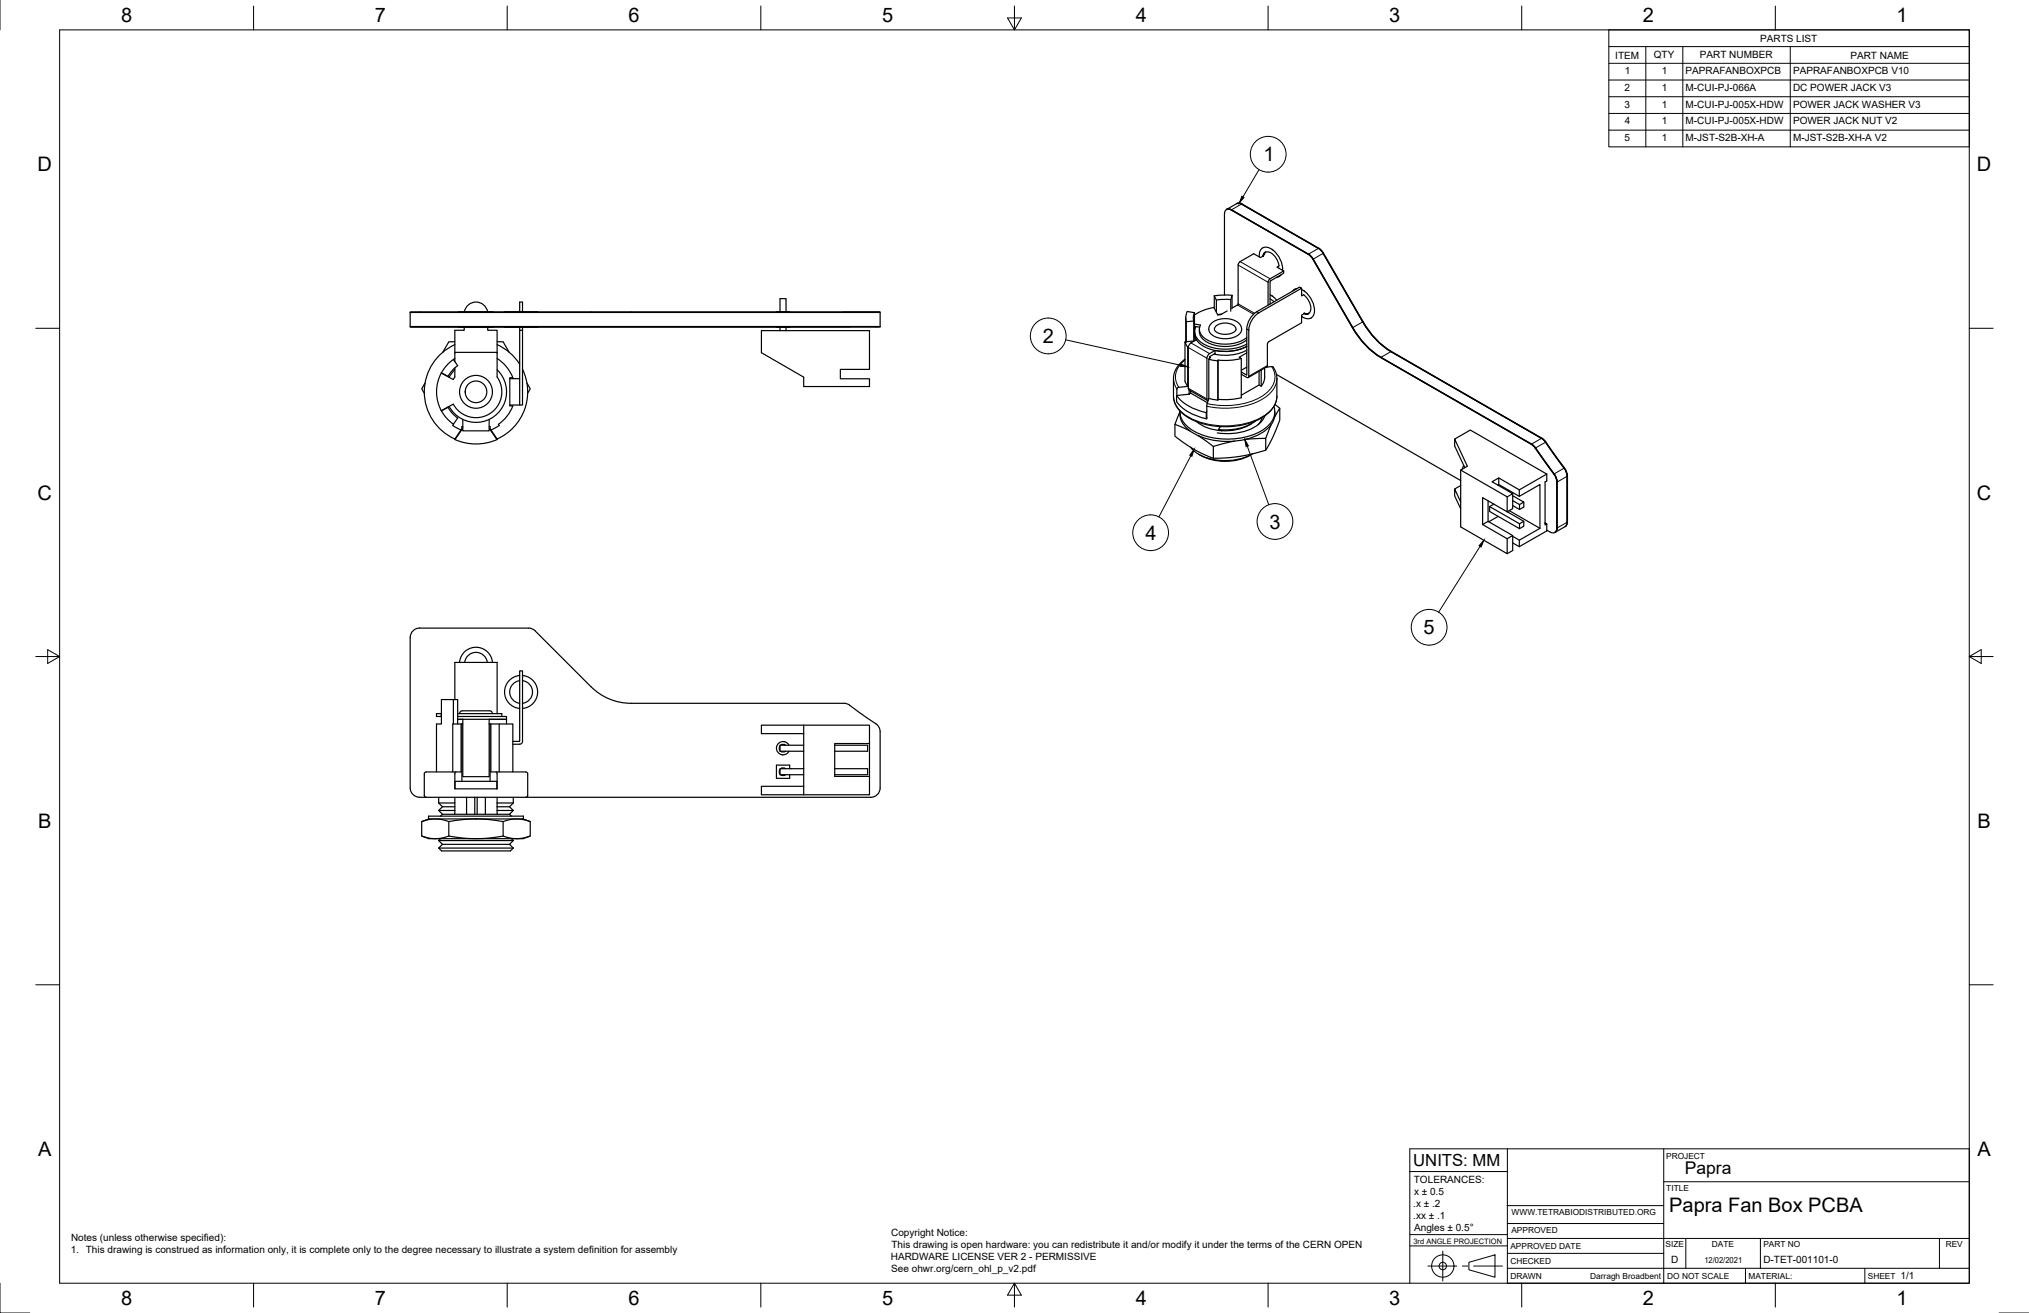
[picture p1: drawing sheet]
<svg xmlns="http://www.w3.org/2000/svg" width="864mm" height="559mm" viewBox="0 0 864 559" stroke-linecap="round" stroke-linejoin="round" font-family="sans-serif">
<!-- layer: Visible -->
<g fill="none" stroke="#000" stroke-width=".51">
<path d="M522.2 89.1l-.2 .1M522.2 89.1l.7-.2 1.3 .4 32.7 18.9M526.4 86.7l-4.2 2.4M526.4 86.7l.7-.2 1.3 .4 32.8 18.8M526.5 86.6l-.1 .1M526.6 86.6l.7-.2 1.3 .4 32.7 18.8 2 2.1M537.4 109.1l-.9 .5-2.9-1.6-6.3 3.8-.3 1v16.5l-.3 .5-2.5 1.4M537.5 105.5h-.1M537.6 109.1l.4-1.2 .6-.5-.6 .5-.4 1.2a2 2 0 0 1 1.2-1.8 2 2 0 0 1 2.1 .3 7.7 7.7 0 0 1 3.5 5.5M538.6 107.3l-.9 1.7M541.4 106.2a3.2 3.2 0 0 0-4-.7 3.2 3.2 0 0 0-1.4 3.8M541.5 106.1l.3 .3"/>
<path d="M541.8 106.4a10.9 10.9 0 0 1 4.1 8.6M544.5 113.2l-1 .5 2.9 1.6M544.5 114.1l-.1 .1M544.5 117.7h-.1M545.3 116.9l-.7 .7-1.2 .4M556.8 108.2l-32.8-18.8a1.74 1.74 0 0 0-2-.2 1.74 1.74 0 0 0-.8 1.8v34.6M556.8 108.3l2 2.1 16.8 29.1M556.9 108.2l2 2.1 16.9 29.1a34.9 34.9 0 0 0 12 12.7l64.4 37.1 1.4 1.5 7.9 11M561.2 105.7l2 2.1M563.2 107.8l16.8 29.2a34.9 34.9 0 0 0 12 12.6l64.5 37.2 1.3 1.4 7.9 11M563.3 107.7l16.9 29.2a34.9 34.9 0 0 0 12 12.6M174.6 139l200 .2z"/>
<path d="M178.6 133h-4v6h200v-6h-15.4M178.6 133h180.6M178.6 133l-4-.2h200l-15.4 .2M195.3 139.2l.3 .1M195.6 132.7l-.3 .1M195.6 132.7h7.7M195.6 139.3h7.7M195.6 132.7v.1M195.6 139.2v.1M197.6 139.3v1.3h-4v13.3M197.7 132.7a5 5 0 0 1 4.9-4.2 5 5 0 0 1 4.9 4.2M203.3 139.2l.4 .1"/>
<path d="M203.7 132.7l-.4 .1M203.7 139.2l5.9 .1M207.6 139.3v1.3h4v19.8M209.6 132.7l.2 .1M209.6 132.7l-5.9 .1M209.6 132.7v.1M209.6 139.2v.1M209.8 139.2l-.2 .1M214.8 139.2l7.7 .1M221.2 132.7v-4.1h1.2v4.1M221.2 139.3v1.3M222.4 139.3v1.3"/>
<path d="M222.5 132.7l-7.7 .1M222.5 139.2l.4 .1M222.9 132.8h5.9M222.9 132.7l-.4 .1M222.9 139.2h5.9M330.5 139.2l3.2 .1M332 132.7v-5.6h2.6v5.6M332 139.3v1.4M333.7 132.7l-3.2 .1M333.7 139.2l.3 .1M334 132.8h2.1M334 132.7l-.3 .1"/>
<path d="M334 139.2h2.1M334.6 139.3v1.4M504.7 135.2v10.3M504.9 136.9l3.2-.3v8.5l-3.2 .3zM505 136.9l-.3-1.9 .7-2.5 3 .6 .1 10.6M508.4 137.9l2.6 .4a4.6 4.6 0 0 0 2.4 6.1 16.5 16.5 0 0 0 17.3-.8M508.4 138.9l2.2 .4M508.4 133.1l-.5 1.7 .2 1.8M509 139a5.5 5.5 0 0 0 3.3 7.4 20.4 20.4 0 0 0 18.4 0M516.8 131.1v-5.2l.9 1.8v5.2M520 133.7l-1.7 .2M522.3 132.3l-2.7 1.6-1.2 .2-1.7-3.2-1.9 .4a19 19 0 0 0-6.4 2.7"/>
<path d="M523.9 127.5l-6.2 .2M524.4 131.1v-5.4l-.5 1.8v4.9M524.4 125.7l-3.4-.2-4.2 .4M540.6 129.4v-9.6l5.8-3.5v-1l-5.8 3.4-.7 .7-.2 10.5M540.6 127.2l1.7 1.3M540.6 125.5l.8 .5M541.5 125.9l1.9 1.9M551.1 123.1h-.1M552 122.8l-.8 .2-1 .9M554 122.7v3.2l.9-.5M554 123.2l1.4 .8M554.1 124.9h-.1"/>
<path d="M554.9 133.6l-.9 .5v3.3l-14.2 8.2-.3 .8-.2 9.6-8 4.7M554.9 125.5a6.5 6.5 0 0 1 2.5 7.5l-1.3 .7-1.2-.3M555 133.4l.8 .2 1.2-.2M555.1 133.3l1.9 .1-.7 .2-1.3-.2M555.3 124a9.7 9.7 0 0 1 3.7 10.3 3.4 3.4 0 0 1-5 .4M558.1 135.3h-.1M575.6 139.5a34.9 34.9 0 0 0 12 12.7l64.1 36.9 1.7 1.6M187.8 158.8a16.8 16.8 0 0 0 0 16M187.9 158.6l-.1 .2M193 153l1.8 2.6a13.6 13.6 0 0 0-4.1 4.6l-2.8-1.6M193 153a16.8 16.8 0 0 0-5.1 5.6M193.6 156.6v3.8l-.7 1.1-5.1-2.7"/>
<path d="M193.6 145.5h-.9a1.69 1.69 0 0 0-2.3 1.1l-1.9 3.3M193.6 150h18M193.6 157.4l-2.4 3.2M193.6 146.7a22 22 0 0 0-13 20.1 22 22 0 0 0 13 20M193.6 152.6l-.6 .4M211.6 145.5h.9a1.67 1.67 0 0 1 2.3 1.1l1.9 3.3M211.6 152.6a16.8 16.8 0 0 1 6.7 8.2h-1.3v12h1.3a16.7 16.7 0 0 1-6.2 7.8l.4 .5-3.6 1.9M211.6 146.7a22 22 0 0 1 9.6 8.3M211.6 157.4a13 13 0 0 1-1.1 19.7 13 13 0 0 1-19.3-4.1M222.4 157.2a22 22 0 0 1-11 29.7M324.1 140.7h46v16.5h-12.4v4h12.4v3.3h-28v-4l-18-10.4zM504.4 145.6v16.6l1.1 2.2"/>
<path d="M504.4 152.9l-3.4 3.4-1.4 3.2-.1 9.4 .8 3.3 2.6 3.4 4.4 3 4.2 1.6 6.5 1.3h6.9l6.6-1.3 5.8-2.5 3.8-3.2 1.4-2 .9-2.6 .1-9.4-.5-2.2-1.2-2.2-2.8 .2M504.4 145.5l1.1 2.2M505 145.5l-.6 .1M505 145.4v.1M505.8 147.7l-.3 .1v16.6M508.4 141.6l-.3 .8M508.5 143.7l.2 1.2M509.2 144.6l-2.6 1.6-.8 1.3v18l8.2 5M509.2 144.6l-.7-2.5a8.1 8.1 0 0 0 6.7 6.6 20.8 20.8 0 0 0 15.5-1.3 20.4 20.4 0 0 1-13.5 1.8M510.5 140.1v1M510.5 141.1a7.4 7.4 0 0 0 6.6 5.8 16.2 16.2 0 0 0 13.6-2.3M514.5 152.9v16.7"/>
<path d="M514.5 152.9l3.8 .7M514.8 152l.5 .2-.8 .7M516.9 140.1a4.1 4.1 0 0 1 4.6-2.6 4 4 0 0 1 4.6 2.7l-.5 .9-1.2 .7-3.4 .5-3-.8-.8-.6-.3-.8M517.1 149.2l-2.6 1.6-.7 1.2-.1 17.8 .5 .8M517.1 149.2v1.3l-2.3 1.3v.7M518.4 153.3l-.1 17M518.4 153.3v16.6M528.3 152.6v16.7l-4.8 .7-5-.1M528.3 152.6l-4.8 .7h-5M528.5 140.1a5 5 0 0 1-4.8 3.9 8.8 8.8 0 0 1-8.8-2.6l-.4-1.9 1-1.7 2-1.4 2.9-.7 3 .1 2.8 .9 1.8 1.7 .5 1.7M530.7 150.2l-3.3 1.9 .9 .5M530.7 156.2l-2.4 1.4"/>
<path d="M530.7 149a20.5 20.5 0 0 1-14 1.7M531.5 140.5v20l-.8 .1-2.4-1.3M531.5 140.5a9.4 9.4 0 0 1 4.2-7.3l18.3-10.5-.9-.5-18.2 10.5a9.4 9.4 0 0 0-4.2 7.3v19.7l-2.4-1.4M535.9 158v5.9M536.8 157.5v6.9M538.3 156.7l-.1 4.9-1.4 2.8M539.3 156l.2 .2M543.3 159.4l78.4 45.1M592.2 149.6l64.1 36.9M180.9 163l-.5 .9a1.99 1.99 0 0 0-.1 3l.3 .5M187.8 174.8l.1 .1M187.9 174.9l2.8-1.6a13.6 13.6 0 0 0 4.1 4.6l-1.8 2.7"/>
<path d="M187.9 174.9a16.8 16.8 0 0 0 5.1 5.6M197 178.5v4.9h11.2v-4.9M211.6 160.4a11 11 0 0 1-3.2 15.7 11 11 0 0 1-15.5-4.1l-5.1 2.8M217 172.4h5.4v-31.8h-1.2v31.8M217 161.2h4.2M224.3 163l.5 .9a1.95 1.95 0 0 1 .1 3l-.3 .5M500.8 170.9a20.5 20.5 0 0 0 12.6 7.3M505.5 164.4l-3.8 .4-.8 .8a4.7 4.7 0 0 0 2 5.1 23.6 23.6 0 0 0 10.5 4.9M506.1 166v1.8M506.2 167.7l-5.4 .6v2.7M506.2 167.8l.6-.5 7.1 4.1M506.8 166.3v1"/>
<path d="M509.4 179.5a17.3 17.3 0 0 0 10.6 3.8M513.4 175.6v2.6M513.7 177.5l-.3 .7M513.7 174.9l-.3 .7M514.5 169.6l-.8 2.8-.2 5.7M514.5 169.6l3.8 .7M518.4 169.9l-.1 .4M534.4 179.2a22.4 22.4 0 0 1-15.8 3.6M536.8 164.4l-.9-.5-7.6 4.3M537.2 177.7l-.6 1.6-1.1 1.5M538.3 177a14.1 14.1 0 0 1-11.8 7.3l-4.8 .3-3.6-.4M542.2 173a8.3 8.3 0 0 1-3.9 9.4 30.6 30.6 0 0 1-31.9 0 9 9 0 0 1-4.2-7.5"/>
<path d="M542.6 175.3a9.6 9.6 0 0 1-5.9 9.2 31.2 31.2 0 0 1-29.9-.9 9.1 9.1 0 0 1-4.6-8.3l-1.8 4.5a.74 .74 0 0 0-.1 .9 .74 .74 0 0 0 .9 .3l5.3 2.4M542.6 172.1l1.6 1.2a.8 .8 0 0 1-.1 1.4l-1.7 3.1M544.7 173.7v5.1l-3.2 7.7-2.8 5.1M193 180.5l.1 .1M193 180.6l-.3 .5 3.5 1.9M193.6 186.8l.2 .1M196.6 182.4l-2.9 4.7a22.2 22.2 0 0 0 17.8 0l-3.1-4.6M197 181.6h-.4v.9l-3 4.4M208.2 181.6h.4v.9l3 4.4M208.6 182.4l-.2 .1M500.1 180.6v5l8.2 5.7 8.1 3.8M506.8 190.4a18.8 18.8 0 0 0 15.8 5.6 22.4 22.4 0 0 0 10.5-2.9"/>
<path d="M509.9 185.4l5.4 3.8a2.27 2.27 0 0 0 3.2 .2l6.9-1.7M510.2 193.4a22.8 22.8 0 0 0 22.5 0M518.6 182.8l1.4 .5M518.7 181.5l.7 .1M519.2 181.5v.1M519.4 181.5l-.8 1.3M532.7 180.3a21.1 21.1 0 0 1-12.7 3M538.7 186.6v5l-6.1 1.7-5 .9-11.2 .9v-5.1M541 180.7l-1.9 4.8a1.1 1.1 0 0 1-1.6 1.1l-7.7 .5M619.1 186.9l6.7-3.9 32.5 18.8M623.1 198.2l-.7 1.4M623.5 199l-4.4-9.2v-2.9l5.4 11.5-2.8 1.6v24.2l19.8 11.4v-6.3l-10.5-6.1"/>
<path d="M653.4 190.7l8.3 11.6 .8 1.8 .1 20.7a1.72 1.72 0 0 1-.8 1.8 1.72 1.72 0 0 1-2-.2l-1.5-.8M656.3 186.5l1.7 1.6M658 188.1l7.9 11 1.1 2.4 .2 20.7-.4 1.3-.6 .6M665.7 199.2l1 1.7 .3 1.8v19.6l-.1 .9-.7 .9M621.7 213.6l-2.6-5.5v3l2.6 5.4M621.7 200l19.8 11.5v6.3l-10.5-6v11.4M621.7 206.7l-2.6 1.4M633.4 213.1v8.8l-2.4 1.3M634 215.6l12.7 7.3M635.8 214.5l-1.8 1.1v2.1l12.7 7.3v-2.1M637.7 219.8l-4 2.3M637.9 203.4v2.8l-.4 .2"/>
<path d="M637.9 206.2l8.8 5M642.1 208.6v.5M642.4 217.3l13 7.6M643.8 210.1v6.4l-2.3 1.3 7.1 4.1v2.1l-1.9 1M643.8 211l4.8 2.7-1.9 1-2.9-1.6M646.7 208.5v2.7l8.7-5v18.7l-8.7 5v2.8M646.7 214.7v2.1M648.6 213.7v2.1l-1.9 1-2.9-1.6M658.3 201.8l-11.6 6.7-8.8-5.1-2.8 1.6 8.7 5.1-2.3 1.4M658.3 201.8v2.9l-.7 .4v18.3l.7-.4-.7-.4M661.5 201.7l.9 1.7 .4 1.7M662.7 205.2v19.5"/>
<path d="M633.4 221.9l10.4 6M641.5 229.3l2.3-1.4v6.4l-2.3 1.3M643.8 228.3l2.9 1.6M648.6 221.9l-1.9 1M658.3 223v3l-11.6 6.7-2.9-1.6M661.9 226.5l-.1 .1M662.8 224.7l-.2 .9-.7 .9M666.2 224.1l-4.3 2.4M227.8 268.5l23.8 23.8a24 24 0 0 0 17 7h90.6l1 .1 1.4 .7M227.8 268.5l-1.3-.9-1.6-.3h-46.3a4 4 0 0 0-4 4v64a4 4 0 0 0 4 4h2.8M193 297.7h1.8v10.4M193.6 297.7v-15.8h18v21.8"/>
<path d="M197.8 281.9a4.9 4.9 0 0 1 4.8-4.3 4.9 4.9 0 0 1 4.8 4.3M209.6 281.9a7 7 0 0 0-7-6.4 7 7 0 0 0-7 6.4M221.2 287.5a7.1 7.1 0 0 0-6.4 7 7.1 7.1 0 0 0 6.4 7M221.2 289.7a4.9 4.9 0 0 0-4.3 4.8 4.9 4.9 0 0 0 4.3 4.8M222.4 289.7a4.9 4.9 0 0 1 4.3 4.8 4.9 4.9 0 0 1-4.3 4.8M222.4 287.5l.5 .1M222.9 287.6a7 7 0 0 1 5.9 7.2 7 7 0 0 1-6.4 6.7M187.8 303.7v1.2M187.9 303.7h-2.1v1.2h2.1M193 308.1v-10.4h-5.1v10.4h-2.1v20.4M194.8 303.7h18.8v1.2M194.8 306.1h2.2"/>
<path d="M194.8 304.9h20.8v3.2M195.6 303.7a2.4 2.4 0 0 1 3.1-1.2h9a1.57 1.57 0 0 1 1.9 1.2M196.2 308.1v20.4h-14.1a1.18 1.18 0 0 0-1.5 .8v9.2M196.6 308.1h-3.9v20.4M196.6 308.1h.4M196.6 308.1v24.4M197 306.1h18.6h-7.4v24.4h-11.2zM208.2 308.1h.4M208.6 308.1h9.7v20.4M208.6 308.1v24.4M208.9 308.1v20.4h14.2a1.21 1.21 0 0 1 1.5 .8v9.2M212.5 308.1v20.4"/>
<path d="M218.3 315.5h2.9v-30h1.2v30l-.2 .7-1 .5M218.3 316.7h2.9M332 317.4l-.3 1.2 .3 .9M334.4 317.1l-1.3-.3-.9 .3M334.4 319.7l-.9 .4-1.3-.4M335.8 317.1a2.83 2.83 0 0 0-4.3-.9 2.83 2.83 0 0 0 0 4.4 2.83 2.83 0 0 0 4.3-.9M342.1 317.2h-10.1v2.5h10.1M342.1 308.6h28v7.8h-14.8v14h14.8v7.8h-28M342.1 308.6h-18v3.6h18M342.1 308.6v29.6M355.3 317.2h14v2.5h-14M361.6 300.1l11.7 8.3 1 1.3 .3 1.7"/>
<path d="M370.1 316.4v14M374.6 311.4v23.9a4 4 0 0 1-4 4h-146.8M180.6 338.5l.2 .6 .6 .2M181.4 339.3h42.4M186.7 339.3v2.4M193.6 339.3v2.4h-6.9M193.7 332.5h17.8v3.2h-17.8zM194.1 328.5l-.5 .7 .1 6.5M198.6 339.3v7.2M202.1 339.3v7.2M203.1 339.3v7.2M206.6 339.3v7.2"/>
<path d="M211.1 328.5l.5 .7-.1 6.5M211.6 339.3v2.4M218.5 339.3v2.4M224.6 338.5l-.2 .6-.6 .2M332 327.4l-.3 1.3 .3 .8M334.4 327.2l-1.3-.4-.9 .4M334.4 329.7l-.9 .4-1.3-.4M336.1 327.2v-1.6h-5.6v5.7h5.6v-1.6M342.1 327.2h-10.1v2.5h10.1M342.1 334.6h-18v3.6h18M355.3 327.2h14v2.5h-14M179.5 349.7l4.7-1.1 4.7 .4a6.8 6.8 0 0 0 5.2 .2l7.8-.7 8.4 .6a11.8 11.8 0 0 0 7.4-.4l3.9-.1 4.1 1.1"/>
<path d="M179.5 349.7v6.1l2.6 .8 2.8 .3 3-.2 3.1-.9M179.5 355.8l3.1 1.1h40l3.1-1.1M182.4 347.3h40.4v1.2h-40.4zM182.6 348.5l-3.1 1.2M186.7 344.9h6.9M186.7 357.7h31.8M186.7 341.7l1.6 1.6M186.7 344.9l1.6 1.6M187.5 356.9l-.8 .8 1.6 1.6M188.3 359.3h28.6M188.3 359.3l-1.6 1.6 1.2 1.2h29.4l1.2-1.2M188.3 346.5l-.8 .8"/>
<path d="M188.3 343.3l-1.6 1.6M191 349.7v6.1l5.3 .8 5.6 .3 5.9-.2 6.3-.9M193.6 341.7v1.6h-5.3M193.6 344.9v1.6h-5.3M193.6 346.5h18M193.6 343.3v1.6M211.6 341.7h6.9M211.6 343.3h5.3M211.6 341.7v1.6M211.6 346.5h5.3M211.6 344.9h6.9M211.6 344.9v1.6"/>
<path d="M211.6 343.3v1.6M214.1 349.7v6.1l2.7 .8 2.8 .3 2.6-.1 3.5-1v-6.1M216.9 346.5l.8 .8M216.9 343.3l1.6 1.6M217.7 356.9l.8 .8M218.5 357.7l-1.6 1.6 1.6 1.6M218.5 341.7l-1.6 1.6M218.5 344.9l-1.6 1.6M222.6 348.5l3.1 1.2M186.7 360.9h31.8"/>
<circle cx="202.6" cy="166.8" r="7"/>
<circle cx="202.6" cy="166.8" r="4.6"/>
</g>
<!-- layer: Visible Narrow -->
<g fill="none" stroke="#000" stroke-width=".43">
<path d="M528.6 86.8l-4.6 2.6M527 112.8l12.7 7.3M527.8 111.3l12.8 7.4M561.3 105.6l-4.5 2.6M563.3 107.7l-4.5 2.7M526.7 129.8l6.8 3.9M527 129.3l7 4M534.9 132.7l.8 .5M580.2 136.9l-4.6 2.6M504.4 153.2a8.2 8.2 0 0 0-2.7 11.6M505.8 147.9l7.9 4.6M506.9 145.9l7.9 4.6"/>
<path d="M530.7 140l.8 .5M539.4 155.6l-7.9 4.5M541.3 156a8 8 0 0 1-2.4 11.3 31.1 31.1 0 0 1-25.1 4.5M592.2 149.6l-4.6 2.6M499.5 168.6a12.3 12.3 0 0 0 8.7 10.1 34 34 0 0 0 30.8-2.5l1.1-.9a9.2 9.2 0 0 0 3.4-6.7M499.5 161.1l.5 2.6 .9 1.9M505.8 165.2l7.9 4.6M543.5 161.1a11.1 11.1 0 0 1-6.7 9.1 34.9 34.9 0 0 1-23.1 2.7M656.3 186.5l-4.6 2.6M658 188.1l-4.6 2.6M665.9 199.2l-4.6 2.6M667.2 202.6l-4.6 2.7"/>
<path d="M667.2 222.2l-4.6 2.6"/>
</g>
<!-- layer: Border -->
<g fill="none" stroke="#000" stroke-width=".43">
<path d="M0 0v12.7M25.4 12.7h812.8v533.4h-812.8zM107.9 2.6v10.1M215.9 2.6v10.1M323.8 2.6v10.1M428.8 7.6h5.9l-2.9 5.1zM431.8 2.6v10.1M539.7 2.6v10.1M647.7 2.6v10.1M755.6 2.6v10.1M15.2 139.7h10.2M838.2 139.7h10.1"/>
<path d="M15.2 279.4h10.2M20.3 276.5l5.1 2.9-5.1 3zM838.2 279.4l5.1-2.9v5.9zM838.2 279.4h10.1M15.2 419.1h10.2M838.2 419.1h10.1M0 546.1v12.7h12.7M107.9 546.1v10.2M215.9 546.1v10.2M323.8 546.1v10.2M431.8 546.1l2.9 5.1h-5.9zM431.8 546.1v10.2"/>
<path d="M539.7 546.1v10.2M647.7 546.1v10.2M755.6 546.1v10.2M850.9 558.8h12.7"/>
</g>
<!-- layer: Titleblock -->
<g fill="none" stroke="#000" stroke-width=".43">
<path d="M600.1 498.6h41.5M641.6 488.9v57.2h196.6v-57.2h-238.1v57.2M708.1 488.9v57.2M641.4 513.1h66.6M708.1 502.9h130.1M600.1 530.2h41.5M600.1 525.4h41.5M607.7 538.8h12.3M614.1 532.5v12.7M622.4 538.8h2.4M625.2 537.2l11.1-3.1v9.5l-11.1-3.2zM627.2 538.8h12.3"/>
<path d="M641.6 539.8h196.6M641.6 533.4h66.5M641.6 527.1h196.6M641.6 520.7h66.5M717.5 527.1v12.7M742.9 539.8v6.3M749.3 527.1v12.7M793.7 539.8v6.3M825.5 527.1v12.7"/>
<circle cx="614.1" cy="538.8" r="4.8"/>
<circle cx="614.1" cy="538.8" r="1.58"/>
</g>
<!-- layer: BOM -->
<g fill="none" stroke="#000" stroke-width=".43">
<path d="M684.8 12.7h153.4v49.8h-153.4zM684.8 19.8h153.4M700.5 19.8v42.7M716.3 19.8v42.7M762 19.8v42.7M684.8 26.9h153.4M684.8 34.1h153.4M684.8 41.2h153.4M684.8 48.3h153.4M684.8 55.4h153.4M535.9 72.2l-6.9 11.6M453.6 144.6l49 10.8"/>
<path d="M506.9 194l-13.6 26"/>
<circle cx="539.8" cy="65.6" r="7.6"/>
<circle cx="446.2" cy="143" r="7.6"/>
<circle cx="489.7" cy="226.7" r="7.6"/>
</g>
<path d="M528.6 83.5l.9 .6-2 2.3zM502.7 155l2.8 1.1-3-.2zM508.3 191.3l-1 2.9-.9-.5z" fill="#000" stroke="#000" stroke-width=".43"/>
<!-- layer: 0 -->
<g fill="none" stroke="#000" stroke-width=".43">
<path d="M530.9 189.9l9.1 24.9M630 232.5l-17.7 28"/>
<circle cx="542.7" cy="221.9" r="7.6"/>
<circle cx="608.3" cy="267" r="7.6"/>
</g>
<path d="M529.8 187.1l1.5 2.7-.9 .3zM631.6 229.9l-1.2 2.9-.9-.6z" fill="#000" stroke="#000" stroke-width=".43"/>
<g font-size="8.5">
<text x="51.6" y="9.4">8</text>
<text x="159.5" y="9.4">7</text>
<text x="267.5" y="9.4">6</text>
<text x="375.4" y="9.3">5</text>
<text x="483.4" y="9.4">4</text>
<text x="591.3" y="9.4">3</text>
<text x="699.3" y="9.4">2</text>
<text x="807.2" y="9.4">1</text>
<text x="537.7" y="68.7">1</text>
<text x="16" y="72.9">D</text>
<text x="841.4" y="72.9">D</text>
<text x="443.9" y="146.1">2</text>
<text x="16" y="212.6">C</text>
<text x="841.4" y="212.6">C</text>
<text x="540.3" y="225">3</text>
<text x="487.5" y="229.8">4</text>
<text x="605.9" y="270">5</text>
<text x="16.2" y="352.3">B</text>
<text x="841.7" y="352.3">B</text>
<text x="16.2" y="492">A</text>
<text x="841.7" y="492">A</text>
<text x="710.5" y="515.8">Papra Fan Box PCBA</text>
<text x="51.6" y="555.5">8</text>
<text x="159.5" y="555.5">7</text>
<text x="267.5" y="555.5">6</text>
<text x="375.4" y="555.4">5</text>
<text x="483.4" y="555.5">4</text>
<text x="591.3" y="555.5">3</text>
<text x="699.3" y="555.5">2</text>
<text x="807.2" y="555.5">1</text>
</g>
<text font-size="7.5" x="717.1" y="499.6">Papra</text>
<text font-size="7.1" x="601.5" y="496">UNITS: MM</text>
<g font-size="4.3">
<text x="749.2" y="17.8">PARTS LIST</text>
<text x="687.5" y="24.9">ITEM</text>
<text x="703.9" y="24.8">QTY</text>
<text x="723.5" y="24.9">PART NUMBER</text>
<text x="787.6" y="24.9">PART NAME</text>
<text x="691.6" y="31.5">1</text>
<text x="707.3" y="31.5">1</text>
<text x="717.4" y="31.6">PAPRAFANBOXPCB</text>
<text x="763.2" y="31.6">PAPRAFANBOXPCB V10</text>
<text x="691.5" y="38.7">2</text>
<text x="707.3" y="38.7">1</text>
<text x="717.5" y="38.7">M-CUI-PJ-066A</text>
<text x="763.2" y="38.7">DC POWER JACK V3</text>
<text x="691.5" y="45.8">3</text>
<text x="707.3" y="45.8">1</text>
<text x="717.5" y="45.8">M-CUI-PJ-005X-HDW</text>
<text x="763.2" y="45.8">POWER JACK WASHER V3</text>
<text x="691.5" y="52.9">4</text>
<text x="707.3" y="52.9">1</text>
<text x="717.5" y="52.9">M-CUI-PJ-005X-HDW</text>
<text x="763.2" y="52.9">POWER JACK NUT V2</text>
<text x="691.5" y="60">5</text>
<text x="707.3" y="60">1</text>
<text x="717.5" y="60">M-JST-S2B-XH-A</text>
<text x="763.2" y="60">M-JST-S2B-XH-A V2</text>
<text x="601.8" y="503.6">TOLERANCES:</text>
<text x="601.9" y="508.7">x ± 0.5</text>
<text x="601.5" y="513.8">.x ± .2</text>
<text x="601.5" y="518.9">.xx ± .1</text>
<text x="379.3" y="526">Copyright Notice:</text>
<text x="601.9" y="524">Angles ± 0.5°</text>
<text x="30.1" y="533.4">1. This drawing is construed as information only, it is complete only to the degree necessary to illustrate a system definition for assembly</text>
<text x="30.2" y="528.3">Notes (unless otherwise specified):</text>
<text x="379.4" y="531.1">This drawing is open hardware: you can redistribute it and/or modify it under the terms of the CERN OPEN</text>
<text x="379.2" y="536.2">HARDWARE LICENSE VER 2 - PERMISSIVE</text>
<text x="711.3" y="537.6">D</text>
<text x="750.5" y="537.6">D-TET-001101-0</text>
<text x="379.3" y="541.4">See ohwr.org/cern_ohl_p_v2.pdf</text>
<text x="809" y="544.5">1/1</text>
</g>
<g font-size="3.5">
<text x="709.2" y="493.1">PROJECT</text>
<text x="709.2" y="506.8">TITLE</text>
<text x="643.4" y="517.2">WWW.TETRABIODISTRIBUTED.ORG</text>
<text x="643.3" y="524.8">APPROVED</text>
<text x="642.9" y="531.5">APPROVED DATE</text>
<text x="708.9" y="530.9">SIZE</text>
<text x="728.7" y="530.9">DATE</text>
<text x="750.5" y="530.9">PART NO</text>
<text x="828.2" y="530.9">REV</text>
<text x="642.9" y="537.9">CHECKED</text>
<text x="725.4" y="537.5">12/02/2021</text>
<text x="642.9" y="544.2">DRAWN</text>
<text x="676.8" y="544.3">Darragh Broadbent</text>
<text x="709.6" y="544.2">DO NOT SCALE</text>
<text x="744.2" y="544.2">MATERIAL:</text>
<text x="795" y="544.2">SHEET</text>
</g>
<text font-size="3.2" x="601.6" y="529.2">3rd ANGLE PROJECTION</text>
</svg>
